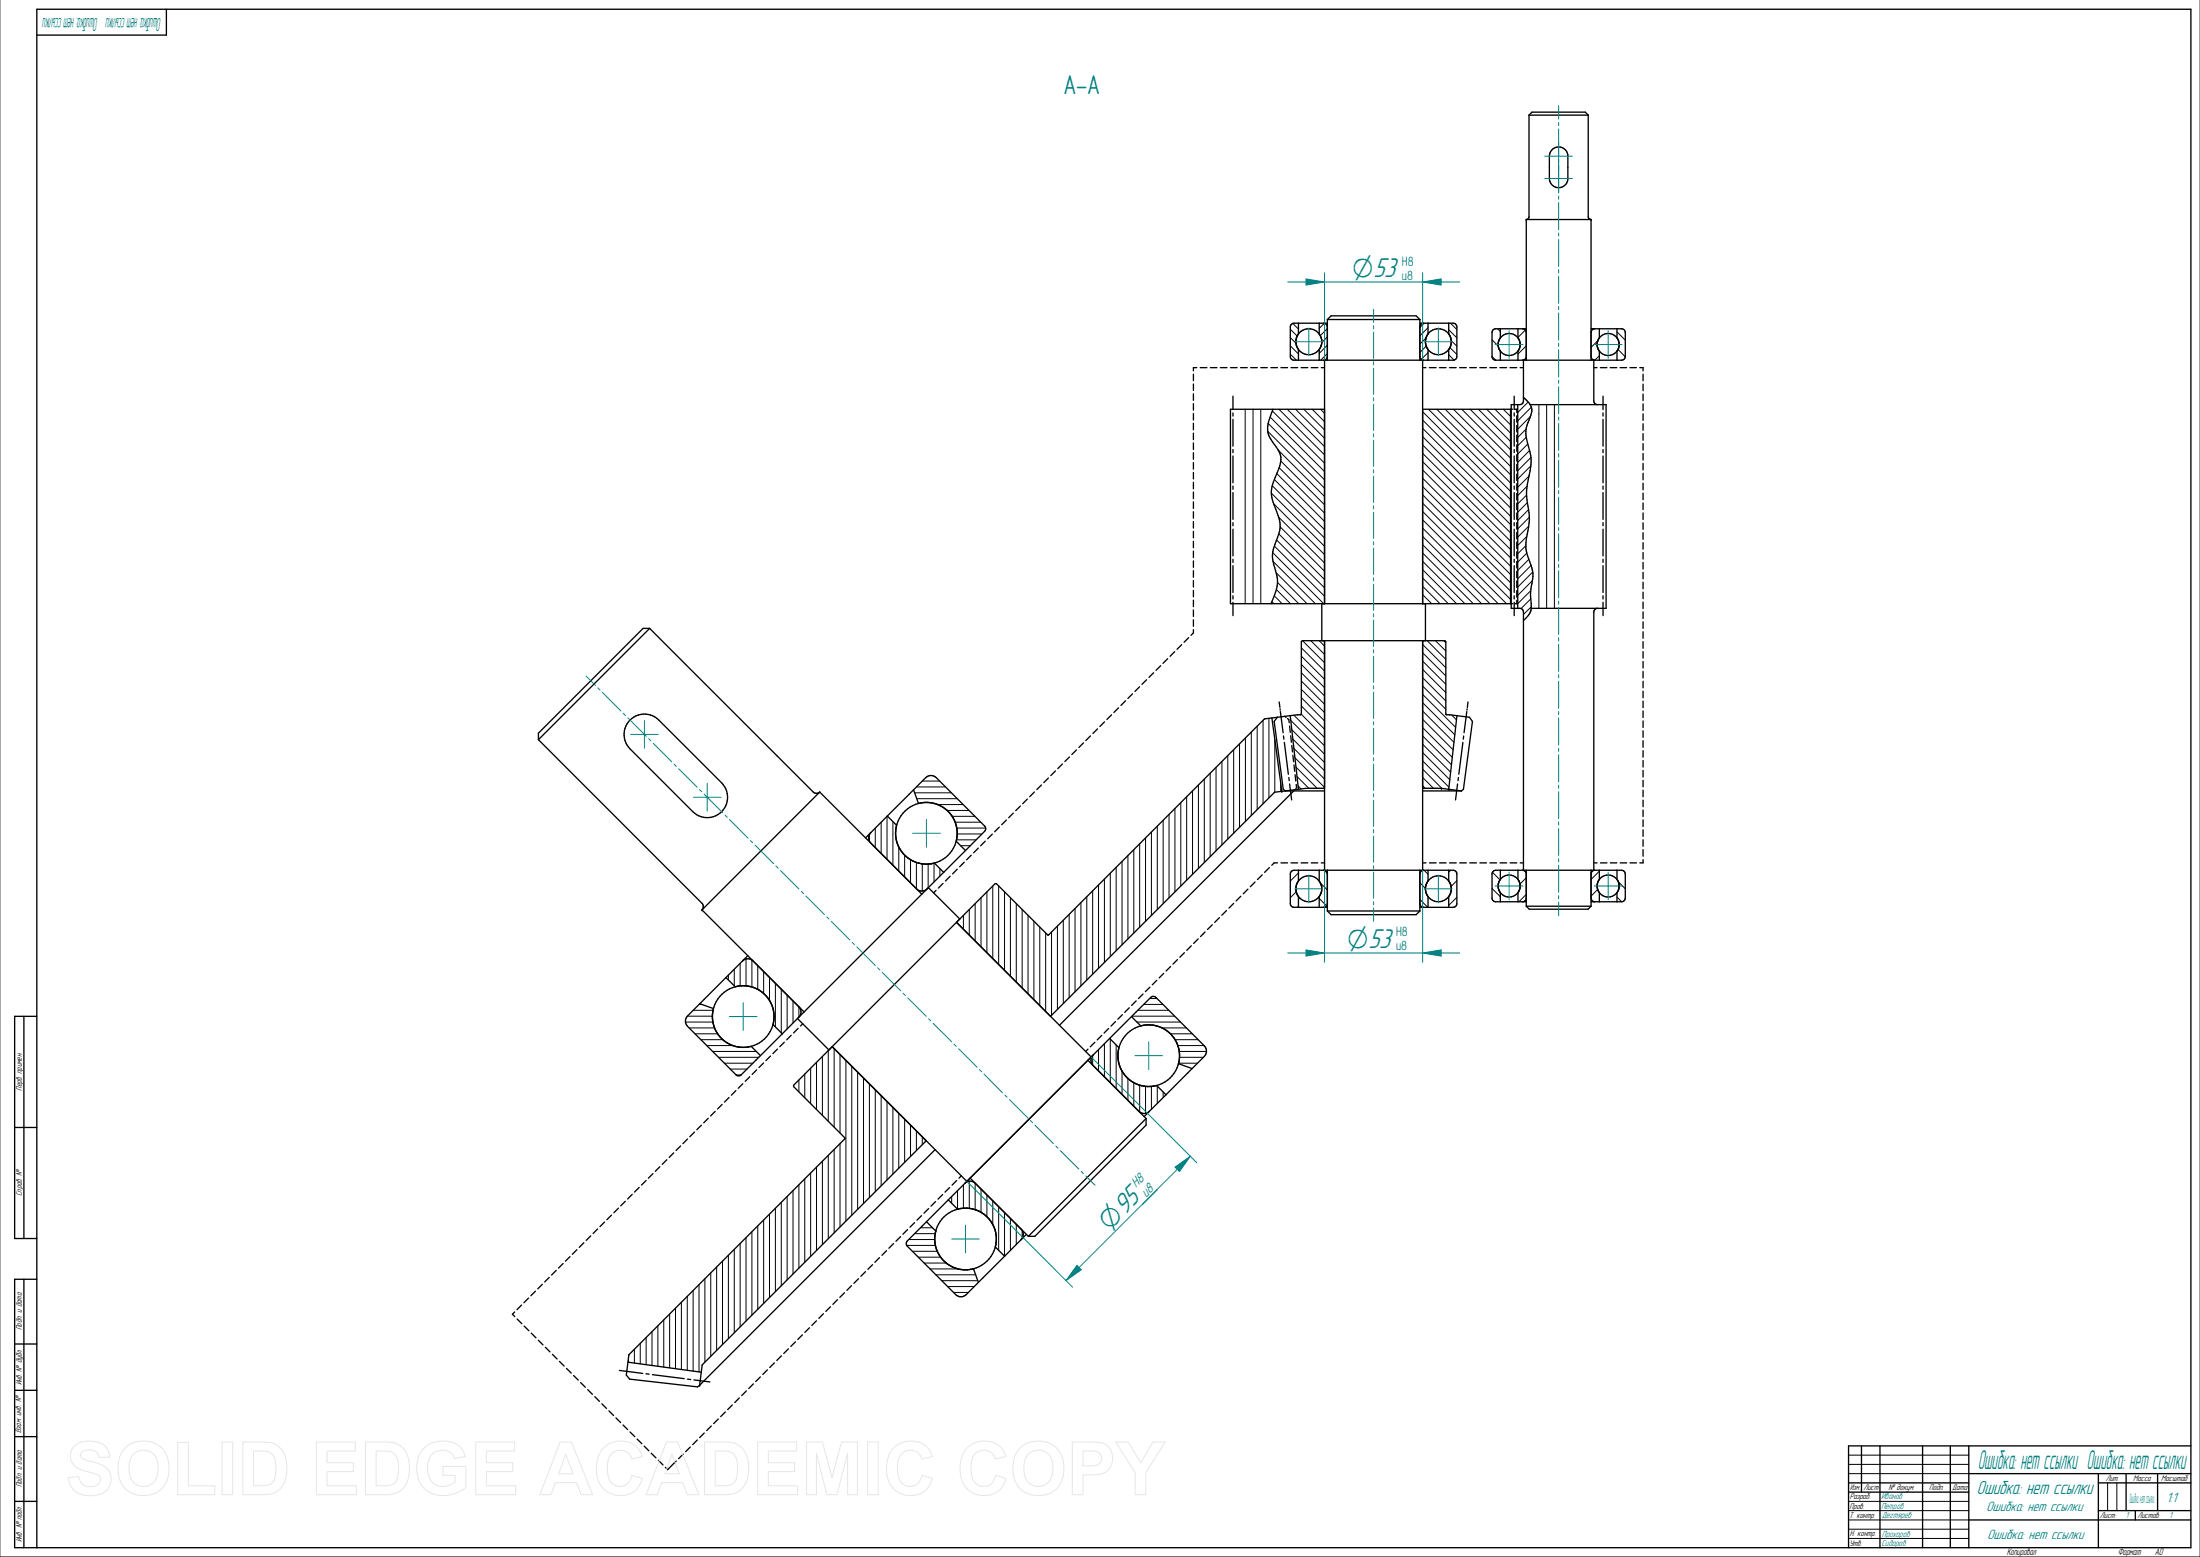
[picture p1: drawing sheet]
<svg xmlns="http://www.w3.org/2000/svg" width="1189mm" height="841mm" viewBox="0 0 1189 841" stroke-linecap="round" stroke-linejoin="round" font-family="sans-serif">
<g fill="none" stroke="#000" stroke-width=".72">
<path d="M90 5v14h-70M826 62l2-1h29l1 1M826 62v55v1l-1 1M826 62h32M858 62v55l1 1 1 1M838 81a5 5 0 0 1 6-1 5 5 0 0 1 3 4v12a5 5 0 0 1-5 5 5 5 0 0 1-5-5v-12zM825 119v76M825 119h35M860 119v76M702 175v5M713 175v5l1 2M715 175h1l1 2"/>
<path d="M717 175h-19l-1 2 1 17 1 1h86l2-1v-17l-1-2h-19M717 173v22M717 173l2-2h46l2 2M717 173h50M767 173v22M769 175h-1l-1 2M772 175v5M783 175v5l1 2M811 178v4a6 6 0 0 0 0 8v5M820 178v4M823 178h1l1 2M825 178h-18l-1 2 1 14 1 1h68l2-1v-14l-1-2h-17"/>
<path d="M862 178h-2v2M864 178v4a6 6 0 0 0 0 8v5M874 178v4l1 2M700 186l1 1M701 187v1M701 188a7 7 0 0 0 6 4 7 7 0 0 0 7-4M701 188l1 1v6M702 180a7 7 0 0 1 11 0M702 180l-2 3 1 4M713 181l1 1M714 182v3M714 187l-1 2v6"/>
<path d="M714 185v2M716 195v131M717 193v1l-2 1M767 193l1 1 1 1M769 195v131M770 185l1 2M771 187v1M771 188l1 1v6M772 180a7 7 0 0 1 12 2M772 180l-2 5M784 182v3M784 187l-1 2v6"/>
<path d="M784 187a7 7 0 0 1-6 5 7 7 0 0 1-7-4M784 185v2M820 182a6 6 0 0 0-9 0 6 6 0 0 0 2 9 6 6 0 0 0 8-3M820 182l1 2M821 184v2M821 188l-1 2v5M821 186v2M823 195v22l-1 1-5 1v110h5l1 2v139M825 193l-1 1-1 1M860 193v1l2 1M861 195v22l1 1 1 1M875 184a6 6 0 0 0-10-3 6 6 0 0 0 0 10 6 6 0 0 0 10-3"/>
<path d="M875 184v2M875 188l-1 2v5M875 186v2M666 214v7M818 214v7M820 219v110M823 215a8 8 0 0 1 4 11 19 19 0 0 0 0 17v1a21 21 0 0 1 0 10 38 38 0 0 0-2 16 43 43 0 0 1 0 23 31 31 0 0 0 3 15v6a41 41 0 0 0-1 15l-1 3-3 3M827 219h41v110h-41M866 214v7M666 223v2M666 227v14M688 221l-3 8v4l1 4 4 5a11 11 0 0 1 0 13 20 20 0 0 0 0 21 18 18 0 0 1-1 18l-1 4a16 16 0 0 0 1 9 21 21 0 0 1-2 19"/>
<path d="M716 221h-51v105h152M769 221h48M816 221v105M818 223v2M818 227v14M819 221h1v2M820 225v3M820 230v3M820 235v4M866 223v2M866 227v14M666 243v2"/>
<path d="M666 246v15M818 243v2M818 246v15M820 240v4M820 246v3M820 251v3M820 256v4M866 243v2M866 246v15M666 263v1M666 266v15M818 263v1"/>
<path d="M818 266v15M820 261v4M820 267v3M820 272v3M820 277v4M866 263v1M866 266v15M666 282v2M666 286v14M818 282v2M818 286v14M820 282v4"/>
<path d="M820 288v3M820 293v3M820 298v4M866 282v2M866 286v14M666 302v2M666 306v14M818 302v2M818 306v14M820 303v4M820 309v3M820 314v3"/>
<path d="M820 319v4M866 302v2M866 306v14M351 339h-3l-57 57v4M351 339l88 89 2 1 2-1M351 339l-60 61M666 322v2M666 325v8M714 326v20M770 326v20M818 322v2M818 325v8"/>
<path d="M820 324v2h-1M863 329h-1l-1 2v139M866 322v2M866 325v8M715 346l1 1M716 346v124M769 346v124M769 346v1M691 379l1 3M793 379v3M291 400l88 88 1 2-1 1M340 389a11 11 0 0 1 16 0l34 34a11 11 0 0 1 0 15 11 11 0 0 1-16 0l-34-34a11 11 0 0 1 0-15z"/>
<path d="M687 388h-4l-116 117h-1l-28-28-109 109v1l27 28-116 117-2 11 2 2 37 4 1-1M687 388l6 39M690 387l-1 3 4 36 2 1M690 387l-3 1M692 383v1M692 384l1 12M694 398v1M694 387l1 1M696 388v1l1 1M697 392v4M697 387l5 39M697 397l1 4"/>
<path d="M787 387l-4 39M787 387h7l2 3-5 36-1 1M787 387l-5-1h-1v-39v-1h-77l-1 1v39l-13 1M791 398v1M793 384l-2 12M793 383v1M694 401l2 17M696 420l1 2M698 403v3M699 408v3M699 413l1 4M700 418v4"/>
<path d="M788 420v2M791 401l-3 17M443 428l55 55M443 428l-64 63M494 427l2 7M496 434a17 17 0 0 0-11 20 17 17 0 0 0 20 12l5 5M498 434a17 17 0 0 1 19 14 17 17 0 0 1-14 19M498 434h-2M500 433l-2 1M501 433a17 17 0 0 1 16 21l5 5M693 427l-4 1-121 121M695 427h-2"/>
<path d="M695 427h21M697 423l1 9M699 427l-126 127M700 426v1M700 424v2M716 426h-10l-11 1M716 425l-1 1M769 426h10M769 425v1M769 427h21M779 426l11 1M788 423l-1 9"/>
<path d="M471 450l-3 3M471 450a4 4 0 0 0 0 5M480 441l5 5a17 17 0 0 0 17 21M480 441l20-21a4 4 0 0 1 6 0l26 26 1 1-1 2-22 22M480 441l-9 9M510 471l-9 9a4 4 0 0 1-6 0M700 479v2M701 477l-1 2M702 476a7 7 0 0 1 11 0M702 470v6l-2 3M713 470v6l1 1M713 477l1 2"/>
<path d="M714 478v1M714 479v2M715 470l2 1v1M717 470v22M767 470v22M769 470h-1l-1 2M770 479v2M771 478l-1 1M771 477a7 7 0 0 1 7-4 7 7 0 0 1 6 6M772 470v6l-2 3M783 470v6l1 3M784 479v2"/>
<path d="M811 470v5a6 6 0 0 0 0 7v5M820 470v5l1 3M821 480v1M821 478v2M821 478a6 6 0 0 0-8-5 6 6 0 0 0-2 10 6 6 0 0 0 10-2M823 470l1 1 1 1M825 470v20M860 470v20M862 470h-1l-1 2M864 470v5a6 6 0 0 0 0 7v5M874 470v5l1 3M875 480l-1 2v5"/>
<path d="M875 478v2M875 478a6 6 0 0 0-9-4 6 6 0 0 0 0 10 6 6 0 0 0 9-4M379 491l56 56M498 483l-67 67 17 17M498 483l4-4 17 17M517 498l73 73M517 498v1M700 481l2 3M702 484v6M714 483a7 7 0 0 1-12 1M714 481l-1 3v6M714 481v1"/>
<path d="M717 490h-19l-1-2 1-17 1-1h87l1 2v16l-1 2h-19M717 488l-1 2h-1M717 492l2 2h46l2-2M717 492h50M767 488l1 2h1M770 481l1 1M770 481l2 3M771 483l1 1M772 484v6M784 481l-1 3v6M784 481a7 7 0 0 1-5 6 7 7 0 0 1-7-3M821 481l-1 1v5"/>
<path d="M825 490l1 1h32l2-1M825 487h-18l-1-2v-13l1-2h69l2 1v14l-1 2h-17M825 485l-1 1-1 1M825 490h35M860 485v1l2 1M401 519a4 4 0 0 1 6 0l25 25a4 4 0 0 1 0 5l-9 9M404 516l-32 33a4 4 0 0 0 0 5l27 27h2l22-23M392 528l5 5 5-1 5 1M399 533a17 17 0 0 0-14 15 17 17 0 0 0 11 17M401 532l6 1 5 3M409 534a17 17 0 0 1 9 18 17 17 0 0 1-16 14M413 537a17 17 0 0 1 5 16l5 5"/>
<path d="M13 549v120M20 549h-12v120h12M378 542l8 3a17 17 0 0 0 7 18M567 549h1M611 549l5 5h6l6 1M620 554a17 17 0 0 0-16 13 17 17 0 0 0 10 18M621 554a17 17 0 0 1 16 14 17 17 0 0 1-12 18M629 556a17 17 0 0 1 8 19M394 564l7 2M397 565l6 1 3-1 5 5M449 566h1M450 565l72 73"/>
<path d="M588 573l31 31M591 570l-70 69M591 570a4 4 0 0 0 0 6M600 561l5 5a17 17 0 0 0 5 17M600 561l22-22 2-1 27 27a4 4 0 0 1 0 6l-21 20M600 561l-9 9M637 575h.1M637 575l7 2M611 583a17 17 0 0 0 12 4M615 586l5 1 5-1M625 586l5 5M630 591l-9 9"/>
<path d="M8 609h12M500 617l-120 120-2 11M500 616v1M501 616l-1 1M615 600a4 4 0 0 0 6 0M619 604v4l-60 60h-3M619 604l-63 64M621 600l-3 3M505 621l-127 127M521 639a4 4 0 0 1 6 0M521 639l-9 9M524 636l32 32"/>
<path d="M501 660l5 5-1 5M512 648l5 5h6l5 1M512 648l-22 22v2l26 27a4 4 0 0 0 6 0l21-20M519 653a17 17 0 0 0-14 13 17 17 0 0 0 8 18M521 653h5l5 2M529 654a17 17 0 0 1 9 17 17 17 0 0 1-12 14M532 656a17 17 0 0 1 6 18l5 5M505 671a17 17 0 0 0 16 15M552 664a4 4 0 0 1 0 6M552 670l-9 9M555 667l-3 3M13 691v145"/>
<path d="M20 691h-12v145h1176v-831h-1164v831M514 684l7 2 5-1M526 685l-3 1M526 685l3 8M8 726h12M339 736l40 5M8 751h12M335 740h1M337 740v1M337 741l10 1M349 742h2M353 743l17 2"/>
<path d="M372 745h1M375 745l9 1M8 776h12M1006 781v25M1016 781v55M1039 781v55M1054 781v55M1064 781v55M1064 796h120M1134 796v40M1149 796v20M1166 796v20"/>
<path d="M1184 781h-185v55M8 811h12M999 801h65M999 806h65M1134 801h50M1134 816h50M1154 816v5M1064 821h120"/>
</g>
<g fill="none" stroke="#000" stroke-width=".54">
<path d="M697 178l4 4M699 175l3 3M716 175l-3 2M717 178l-4 3M770 175l-3 2M772 177l-5 4M783 178l4 4M784 175l3 3M809 178l2 1M824 178l-4 4M874 179l4 5M697 182l3 3"/>
<path d="M697 187l5 4M697 191l4 4M717 182l-3 3M717 186l-4 5M717 191l-3 4M771 183l-4 3M771 187l-4 3M772 190l-4 4M783 192l3 3M784 188l3 3M784 184l3 3M806 184l4 3"/>
<path d="M806 193l2 2M825 187l-5 4M863 184l-3 4M864 192l-2 3M874 189l4 4M824 215h-1M826 217l-6 6M828 220l-8 7M832 219v110M836 219v110M840 219v110M673 221v105"/>
<path d="M677 221v105M681 221v105M685 233l31 31M685 229l31 30M686 225l30 30M688 222l28 28M691 221l25 25M696 221l20 20M700 221l16 16M705 221l11 11M709 221l7 7M714 221l2 2"/>
<path d="M769 222l47 48M769 227l47 47M769 231l47 48M769 236l47 47M772 221l44 44M776 221l40 40M781 221l35 35M785 221l31 31M790 221l26 26M794 221l22 22M799 221l17 17M803 221l13 13"/>
<path d="M808 221l8 8M812 221l4 4M825 232l-5 4M825 236l-5 5M826 240l-6 5M827 225l-7 7M689 259l27 27M690 256l26 26M691 243l25 25M691 253l25 24M692 249l24 24M769 240l47 48"/>
<path d="M769 245l47 47M769 249l47 48M769 254l47 47M769 258l47 48M826 257l-6 6M827 243l-7 7M827 252l-7 7M827 247l-7 7M687 266l29 29M688 262l28 29M688 272l28 28M691 279l25 25"/>
<path d="M769 263l47 47M769 267l47 48M769 272l47 47M769 276l47 48M825 267l-5 5M825 263l-5 5M825 271l-5 6M826 275l-6 6M826 279l-6 7M688 298l27 28M689 295l27 27M690 292l26 26"/>
<path d="M691 288l25 25M692 285l24 24M769 281l45 45M769 285l41 41M769 290l36 36M769 294l32 32M769 299l27 27M825 295l-5 4M825 290l-5 5M825 299l-5 5M826 284l-6 6M688 303l23 23"/>
<path d="M690 309l16 17M690 318l7 8M690 315l12 11M769 303l23 23M769 308l18 18M769 312l14 14M769 317l9 9M826 302l-6 6M827 319l-7 7M827 305l-7 8M828 314l-8 8M828 309l-8 8"/>
<path d="M687 325l1 1M689 322l4 4M769 321l5 5M769 326h.1M827 324l-5 5M827 328l-4 4M703 359l13 12M703 350l13 12M703 354l13 13M704 346l12 12M708 346l8 7M713 346l3 3"/>
<path d="M769 348l12 13M769 353l12 12M769 357l12 13M771 346l10 10M776 346l5 6M780 346l1 1M703 363l13 13M703 368l13 12M703 372l13 13M703 377l13 12M769 362l12 12M769 366l12 13"/>
<path d="M769 371l12 12M769 375l18 18M769 380l17 17M673 399v45M676 395v45M679 392v45M683 389v45M686 388v43M689 399v29M698 389l18 18M698 394l18 18M699 399l17 17"/>
<path d="M699 386l17 17M703 386l13 12M703 381l13 13M769 384l17 17M769 389l16 16M769 393l16 16M769 398l15 15M784 386l3 3M654 418v45M657 414v46M660 411v45M663 408v45"/>
<path d="M667 405v45M670 402v45M699 404l17 17M700 409l16 16M700 414l12 12M701 419l6 7M769 402l15 15M769 406l14 15M769 411l14 14M769 415l10 11M769 420l6 6M494 428h20"/>
<path d="M495 425h16M495 431h22M498 422h10M507 435h13M512 438h12M632 440v45M635 437v45M638 434v45M641 430v45M644 427v45M648 424v45M651 421v45"/>
<path d="M692 423v5M701 424l2 2M707 426h7M769 424l1 2M770 426h7M470 451v3M473 447v11M476 444v17M479 441v23M483 444v23M486 457v14M515 441h12"/>
<path d="M516 444h14M517 454h10M517 447h16M517 450h14M519 457h5M613 459v45M616 456v45M619 453v45M622 449v45M625 446v45M629 443v45M489 462v12"/>
<path d="M492 464v13M495 466v14M498 467v14M502 467v13M505 466v10M508 469v4M536 479v39M540 479v42M594 478v45M597 475v45M600 472v45M603 468v46"/>
<path d="M606 465v45M610 462v45M702 472l-5 4M714 477l3 4M716 470l1 2M767 477l3 3M770 470l2 2M784 470l-1 1M787 476l-3 3M806 480l5 4M807 471l4 4M825 474l-4 4"/>
<path d="M864 471l-4 4M875 476l3 4M517 498v1M521 494v8M524 491v14M527 488v20M530 485v26M533 482v33M543 482v42M546 485v42M549 488v42M552 491v43"/>
<path d="M556 494v43M559 498v42M575 497v45M578 494v45M581 491v45M584 488v45M587 484v45M590 481v45M700 482l-3 3M702 489l-1 1M713 485l4 4M767 486l5 4"/>
<path d="M787 485l-4 4M825 483l-4 4M863 480l-3 4M874 485l2 2M403 518v15M406 519v14M562 501v42M565 504v42M568 503v45M571 500v45M394 527v2M397 524v8"/>
<path d="M400 520v13M409 522v12M413 525v12M416 528v12M419 531v24M422 534v24M425 538v18M621 539h4M370 552h15M371 549h14M372 555h14M375 546h10"/>
<path d="M376 558h12M378 543h1M429 541v12M432 544v5M612 549h23M614 552h24M615 546h17M618 543h10M628 555h13M633 558h11M379 562h12M382 565h14"/>
<path d="M385 568h24M388 571h22M391 574h16M395 577h9M438 577v19M441 574v25M444 571v31M448 567v39M451 566v43M454 570v42M457 573v87M460 576v80"/>
<path d="M463 579v74M590 570v5M594 567v11M597 564v18M600 561v24M603 564v24M606 579v12M635 562h12M636 565h15M637 574h10M637 568h15M637 571h13"/>
<path d="M398 581h2M432 583v7M435 580v13M467 582v68M470 585v62M473 589v55M476 592v49M479 595v42M483 598v36M610 583v11M613 585v13M616 586v15"/>
<path d="M619 587v14M622 587v12M625 587v9M629 590v3M454 618v45M486 601v30M489 605v23M492 608v17M495 611v10M498 614v4M432 640v45M435 637v45"/>
<path d="M438 634v45M441 630v45M444 627v45M448 624v45M451 621v45M521 640v13M524 638v15M527 639v14M413 659v45M416 656v45M419 653v45M422 649v45"/>
<path d="M425 646v45M429 643v45M514 646v4M517 643v10M530 642v13M533 645v12M536 649v12M540 652v23M543 655v24M546 658v17M394 678v45M397 675v45"/>
<path d="M400 672v45M403 668v46M406 665v45M409 662v45M490 673h16M491 670h14M493 676h14M494 666h11M496 679h12M497 663h7M501 660h.1M549 661v11"/>
<path d="M552 665v4M375 697v44M378 694v47M381 691v45M384 688v45M387 684v45M390 681v45M499 682h12M503 685h15M506 689h21M509 692h19M512 695h14"/>
<path d="M515 698h8M526 685h.1M352 719v19M356 716v22M359 713v25M362 710v29M365 707v32M368 703v37M371 700v40M340 733v3M343 729v7M346 726v11"/>
<path d="M349 722v15M999 786h65M999 791h65M999 796h65M999 811h65M999 816h65M1139 801v15M1144 801v15M999 821h65M999 826h65M999 831h65M0 841h1189"/>
</g>
<g fill="#000">
<circle cx="825" cy="119" r=".4"/>
<circle cx="860" cy="119" r=".4"/>
<circle cx="693" cy="427" r=".4"/>
<circle cx="779" cy="426" r=".4"/>
<circle cx="783" cy="426" r=".4"/>
<circle cx="379" cy="491" r=".4"/>
<circle cx="506" cy="665" r=".4"/>
<circle cx="526" cy="685" r=".4"/>
<circle cx="378" cy="748" r=".4"/>
</g>
<g fill="#fff">
<path d="M575 41h20v10h-20z" fill-rule="evenodd"/>
<path d="M575 41h20v10h-20z" fill-rule="evenodd"/>
</g>
<g fill="none" stroke="#008080" stroke-width=".54">
<path d="M842 57v7M842 66v2M842 70v34M835 84h15M835 96h15M842 106v2M842 109v15M842 126v2M842 129v15M706 151l10 1-10 2zM716 147v48M769 147v48"/>
<path d="M842 146v1M842 149v15M707 177v15M742 167v7M742 176v2M742 179v15M777 177v15M816 179v15M842 166v1M842 169v15M869 179v15M700 185h15"/>
<path d="M742 195v2M742 199v14M770 185h15M808 186h15M842 185v2M842 189v15M862 186h15M742 215v2M742 218v14M842 205v2M842 209v14M742 234v2"/>
<path d="M742 238v14M842 225v2M842 229v14M742 254v1M742 257v14M842 245v2M842 249v14M742 273v2M742 277v14M842 265v2M842 269v14M742 293v1"/>
<path d="M742 296v14M842 285v2M842 288v15M742 312v2M742 316v14M842 305v1M842 308v15M742 332v1M742 335v14M842 325v1M842 328v15M742 351v2"/>
<path d="M742 354v15M842 345v1M842 348v15M317 365l5 5M323 372l1 1M326 374l9 10M742 370v2M742 374v14M842 364v2M842 368v15M337 385l1 1M339 388l10 10"/>
<path d="M341 397h15M348 389v15M351 399l1 1M742 390v2M742 393v14M842 384v2M842 388v14M353 401l10 10M364 413l2 1M367 415l10 10M742 409v2M742 413v14"/>
<path d="M842 404v2M842 408v14M375 431h15M378 427l1 1M380 429l11 10M382 423v15M742 429v1M742 432v14M842 424v2M842 428v14M392 440l1 1M394 443l10 10"/>
<path d="M406 454l1 1M408 456l10 10M493 450h15M501 443v15M742 448v2M742 452v14M842 444v2M842 448v14M419 468l1 1M422 470l10 10M707 473v15M742 468v1"/>
<path d="M742 471v14M777 473v15M808 479h15M816 471v15M842 464v2M842 467v15M862 479h15M869 471v15M433 481l1 2M435 484l11 10M447 495l1 1M449 498l10 10"/>
<path d="M700 480h15M742 487v2M742 491v7M770 480h15M842 484v1M842 487v8M461 509l1 1M463 511l10 11M474 523l1 1M477 525l10 10M488 536l1 2M491 539l10 10"/>
<path d="M394 549h15M402 542v15M502 550l1 1M504 553l10 10M516 564l1 1M518 566l10 10M529 578l1 1M613 570h15M621 563v15M532 580l10 10M543 592l1 1M546 594l9 10"/>
<path d="M557 605l1 1M559 608l10 10M571 619l1 1M573 621l10 10M584 633l1 1M587 635l5 5M514 669h15M522 662v15"/>
</g>
<g fill="none" stroke="#000" stroke-width=".72">
<path d="M647 199h-2v1M649 199h3M654 199h4M659 199h4M665 199h4M670 199h4M676 199h3M681 199h4M687 199h3M692 199h4M698 199h3M703 199h4"/>
<path d="M709 199h3M714 199h2M769 199h2M772 199h4M778 199h3M783 199h4M789 199h3M794 199h4M800 199h3M805 199h4M811 199h3M816 199h4"/>
<path d="M821 199h2M861 199h2M865 199h3M870 199h4M875 199h4M881 199h3M886 199h2v1M645 202v4M645 207v4M645 213v3M645 218v4M888 202v4"/>
<path d="M888 208v3M888 213v3M888 218v4M645 223v4M645 229v3M645 234v3M645 239v4M888 224v3M888 229v3M888 234v4M888 240v3M645 245v3"/>
<path d="M645 250v3M645 255v4M888 245v3M888 250v4M888 256v3M645 261v3M645 266v3M645 271v4M645 276v4M888 261v4M888 266v4M888 272v3"/>
<path d="M888 277v4M645 282v3M645 287v4M645 292v4M645 298v3M888 282v4M888 288v3M888 293v4M888 298v4M645 303v3M645 308v4M645 314v3"/>
<path d="M645 319v3M888 304v3M888 309v4M888 314v4M888 320v3M645 324v4M645 329v4M645 335v3M888 325v4M888 331v3M888 336v3M627 360l-2 2"/>
<path d="M631 356l-3 2M635 352l-3 2M639 348l-3 3M642 344l-2 3M645 340v2l-1 1M888 341v4M888 347v3M888 352v3M888 357v4M608 379l-2 2M612 375l-2 2M616 371l-3 2"/>
<path d="M620 367l-3 3M623 363l-2 3M888 363v3M888 368v4M888 373v4M888 379v3M589 398l-2 2M593 394l-2 2M597 390l-3 2M601 386l-3 3M604 382l-2 3M888 384v4"/>
<path d="M888 389v4M888 395v3M570 416l-2 3M574 413l-2 2M578 409l-3 2M582 405l-3 3M586 401l-3 3M888 400v4M888 405v4M888 411v3M888 416v4M548 439l-3 3"/>
<path d="M551 435l-2 3M555 432l-2 2M559 428l-3 2M563 424l-3 3M567 420l-3 3M888 422v3M888 427v3M888 432v4M888 438v3M529 458l-3 3M532 454l-2 3M536 451l-2 2"/>
<path d="M540 447l-2 2M544 443l-3 2M888 443v3M888 448v4M888 454v3M888 459v3M510 477l-3 3M513 473l-2 3M517 470l-2 2M521 466l-2 2M525 462l-3 2M678 476l-2 3"/>
<path d="M682 473l-2 2M686 469l-3 2M690 466h-1l-2 1M692 466h4M698 466h3M703 466h4M709 466h3M714 466h2M769 466h2M772 466h4M778 466h3M783 466h4"/>
<path d="M789 466h3M794 466h4M800 466h3M805 466h4M811 466h3M816 466h4M822 466h1M861 466h2M865 466h3M870 466h4M876 466h3M881 466h3"/>
<path d="M888 464v2h-2M506 481l-1 1M655 500l-2 2M659 496l-3 2M663 492l-3 2M667 488l-3 3M671 484l-3 3M674 480l-2 3M636 518l-2 3M640 515l-2 2M644 511l-3 2M647 507l-2 3"/>
<path d="M651 503l-2 3M618 537l-3 2M621 533l-2 3M625 530l-2 2M629 526l-3 2M633 522l-3 3M428 559l-3 3M431 555l-2 3M434 553l-1 1M595 559l-2 3M599 556l-2 2M603 552l-3 2"/>
<path d="M607 548l-3 3M610 544l-2 3M614 541l-2 2M409 578l-3 2M413 574l-3 3M416 570l-2 3M420 567l-2 2M424 563l-3 2M588 567l-1 1M592 563l-3 2M390 597l-2 2M394 593l-3 2"/>
<path d="M398 589l-3 3M401 585l-2 3M405 582l-2 2M368 619l-3 2M372 615l-3 3M375 612l-2 2M379 608l-2 2M383 604l-3 3M386 600l-2 3M349 638l-2 2M353 634l-3 2M357 630l-3 3"/>
<path d="M360 626l-2 3M364 623l-2 2M517 638l-3 2M519 635l-1 1M330 656l-2 3M334 653l-2 2M338 649l-3 2M342 645l-3 3M345 641l-2 3M498 657l-2 2M502 653l-3 2M506 649l-3 3"/>
<path d="M509 645l-2 3M513 641l-2 3M308 679l-2 2M312 675l-3 3M316 671l-3 3M319 668l-2 2M323 664l-2 2M327 660l-3 3M475 679l-2 3M479 676l-2 2M483 672l-3 2M487 668l-3 2"/>
<path d="M490 664l-2 3M494 660l-2 3M289 697l-2 3M293 694l-2 2M297 690l-3 2M301 686l-3 3M304 682l-2 3M456 698l-2 3M460 694l-2 3M464 691l-3 2M468 687l-3 2M472 683l-3 3"/>
<path d="M278 709l-1 1 1 1M279 712l3 3M282 705l-3 2M283 716l3 3M286 701l-3 3M437 717l-2 3M441 713l-2 3M445 710l-2 2M449 706l-3 2M453 702l-3 3M287 720l3 3M291 724l2 2"/>
<path d="M295 728l2 2M299 732l2 2M302 735l3 3M306 739l3 3M415 740l-3 2M418 736l-2 3M422 732l-2 3M426 729l-2 2M430 725l-3 2M434 721l-3 3M310 743l3 2M314 747l2 2"/>
<path d="M318 751l2 2M321 754l3 3M325 758l3 3M396 759l-3 2M400 755l-3 3M403 751l-2 3M407 748l-2 2M411 744l-3 2M329 762l3 3M333 766l2 2M337 770l2 2M340 774l3 2"/>
<path d="M344 777l3 3M377 778l-3 2M381 774l-3 3M384 770l-2 3M388 766l-2 3M392 763l-3 2M348 781l3 3M352 785l2 2M356 789l2 2M365 789l-4 5-1-1M369 785l-2 3M373 782l-2 2"/>
</g>
<path d="M706 151l10 1-10 2z" fill="#008080"/>
<path d="M769 152l10-1v3z" fill="none" stroke="#008080" stroke-width=".54"/>
<path d="M769 152l10-1v3z" fill="#008080"/>
<path d="M696 152h93M716 470v50M769 470v50M706 513l10 2-10 1z" fill="none" stroke="#008080" stroke-width=".54"/>
<path d="M706 513l10 2-10 1z" fill="#008080"/>
<path d="M769 515l10-2v3z" fill="none" stroke="#008080" stroke-width=".54"/>
<path d="M769 515l10-2v3z" fill="#008080"/>
<path d="M696 515h93M590 571l57 57M522 638l58 57M582 683l2 3-8 6z" fill="none" stroke="#008080" stroke-width=".54"/>
<path d="M590 571l-68 67" fill="none" stroke="#000" stroke-width=".72"/>
<path d="M582 683l2 3-8 6z" fill="#008080"/>
<path d="M635 630l8-5-6 8z" fill="none" stroke="#008080" stroke-width=".54"/>
<path d="M635 630l8-5-6 8z" fill="#008080"/>
<path d="M643 625l-67 67M625 643l-7 7" fill="none" stroke="#008080" stroke-width=".54"/>
<g fill="none" stroke="#e6e6e6" stroke-width=".54">
<path d="M96 779h6v24h14v4h-20zM120 779h6v28h-6zM131 779h11a12 12 0 0 1 13 13 12 12 0 0 1-11 15h-13zM171 779h21v5h-15v6h14v5h-14v8h16v4h-22zM197 779h11a12 12 0 0 1 13 13 12 12 0 0 1-11 15h-13zM257 779h21v5h-15v6h14v5h-14v8h16v4h-22zM303 779h6l11 28h-6l-2-6h-12l-2 6h-6zM360 779h6l12 28h-7l-2-6h-11l-3 6h-6zM381 779h10a12 12 0 0 1 14 13 12 12 0 0 1-12 15h-12zM409 779h21v5h-15v6h14v5h-14v8h16v4h-22zM436 779h8l6 19 5-19h8v28h-5v-22l-6 22h-5l-6-22v22h-5zM469 779h6v28h-6z"/>
<path d="M579 779h10a11 11 0 0 1 11 4 9 9 0 0 1 0 10 9 9 0 0 1-10 4h-5v10h-6zM603 779h7l6 11 7-11h7l-11 16v12h-6v-12zM40 781a13 13 0 0 1 18 2l1 4h-5a6 6 0 0 0-5-4 6 6 0 0 0-5 3v1l2 2a20 20 0 0 1 13 6 9 9 0 0 1-1 9 9 9 0 0 1-8 4 11 11 0 0 1-13-10h6a6 6 0 0 0 5 5 6 6 0 0 0 6-3v-2a11 11 0 0 0-8-3 8 8 0 0 1-7-5 8 8 0 0 1 1-9zM68 782a14 14 0 0 1 17-2 14 14 0 0 1 6 17 14 14 0 0 1-17 11 14 14 0 0 1-10-17l1-5zM72 785a8 8 0 0 1 10-1 8 8 0 0 1 3 9 8 8 0 0 1-3 9 8 8 0 0 1-10-2 13 13 0 0 1 0-15zM137 784h3a7 7 0 0 1 9 4 14 14 0 0 1-3 14h-3l-6 1zM203 784h3a7 7 0 0 1 9 4 14 14 0 0 1-3 14h-2l-7 1zM229 782a15 15 0 0 1 21 1l1 4-5 1a8 8 0 0 0-10-4 8 8 0 0 0-5 9 9 9 0 0 0 5 9 9 9 0 0 0 10-2v-3h-7v-5h13v11a17 17 0 0 1-24-1 17 17 0 0 1 1-20zM306 786l4 10h-8zM326 782a12 12 0 0 1 21 5l-6 1a7 7 0 0 0-7-5 7 7 0 0 0-6 8v2a8 8 0 0 0 6 10h3l2-2 3-4 5 2a13 13 0 0 1-14 9 13 13 0 0 1-11-13v-4a14 14 0 0 1 4-9zM363 786l4 10h-8zM387 784h2a7 7 0 0 1 9 4 14 14 0 0 1-2 14h-3l-6 1z"/>
<path d="M483 782a12 12 0 0 1 21 5l-6 1a7 7 0 0 0-8-5 7 7 0 0 0-5 8v2a8 8 0 0 0 6 10h3l2-2 2-4 6 2a13 13 0 0 1-14 9 13 13 0 0 1-11-13v-4a14 14 0 0 1 4-9zM522 782a12 12 0 0 1 22 5l-6 1a7 7 0 0 0-8-5 7 7 0 0 0-5 8v2a8 8 0 0 0 6 10h3l2-2 2-4 6 2a13 13 0 0 1-15 9 13 13 0 0 1-10-13v-4a14 14 0 0 1 3-9zM551 782a14 14 0 0 1 18-2 14 14 0 0 1 6 17 14 14 0 0 1-17 11 14 14 0 0 1-10-17l1-5zM556 785a8 8 0 0 1 9-1 8 8 0 0 1 4 9 8 8 0 0 1-4 9 8 8 0 0 1-10-2 13 13 0 0 1 1-15zM585 784h3a6 6 0 0 1 7 3 5 5 0 0 1-6 5h-4z"/>
</g>
<g font-size="15.5" fill="#008080">
<text x="731" y="150">O53</text>
<text x="728" y="512">O53</text>
<text x="600" y="665" transform="rotate(-45 600 665)">O95</text>
</g>
<text font-size="13.4" fill="#008080" x="1069" y="793">Ошибка: нет ссылки Ошибка: нет ссылки</text>
<text font-size="13.2" fill="#008080" x="575" y="51">А-А</text>
<text font-size="9.6" fill="#008080" x="1068" y="807">Ошибка: нет ссылки</text>
<text font-size="9.3" fill="#008080" x="87" y="10" transform="rotate(180 87 10)">Ошибка: нет ссылки Ошибка: нет ссылки</text>
<g font-size="7" fill="#008080">
<text x="614" y="642" transform="rotate(-45 614 642)">H8</text>
<text x="619" y="647" transform="rotate(-45 619 647)">u8</text>
<text x="1171" y="811">1:1</text>
<text x="1074" y="816">Ошибка: нет ссылки</text>
<text x="1074" y="831">Ошибка: нет ссылки</text>
</g>
<g font-size="6.6" fill="#008080">
<text x="758" y="144">H8</text>
<text x="758" y="151">u8</text>
<text x="754" y="506">H8</text>
<text x="754" y="513">u8</text>
<text x="1151" y="812">Ошибка: нет ссылки</text>
</g>
<g font-size="4.8">
<text x="1084" y="840">Копировал</text>
<text x="1144" y="840">Формат</text>
<text x="1164" y="840">A0</text>
</g>
<g font-size="4.5" fill="#008080">
<text x="1017" y="810">Иванов</text>
<text x="1017" y="815">Петров</text>
<text x="1017" y="820">Дегтярев</text>
<text x="1149" y="820">1</text>
<text x="1172" y="820">1</text>
<text x="1017" y="830">Прохоров</text>
<text x="1017" y="835">Сидоров</text>
</g>
<g font-size="4.2">
<text x="12" y="589" transform="rotate(-90 12 589)">Перв. примен.</text>
<text x="12" y="646" transform="rotate(-90 12 646)">Справ. №</text>
<text x="12" y="718" transform="rotate(-90 12 718)">Подп. и дата</text>
<text x="12" y="748" transform="rotate(-90 12 748)">Инв. № дубл.</text>
<text x="11" y="774" transform="rotate(-90 11 774)">Взам. инв. №</text>
<text x="12" y="803" transform="rotate(-90 12 803)">Подп. и дата</text>
<text x="1138" y="800">Лит.</text>
<text x="1153" y="800">Масса</text>
<text x="1168" y="800">Масштаб</text>
<text x="1000" y="810">Разраб.</text>
<text x="1007" y="805">Лист</text>
<text x="1020" y="805">№ докум.</text>
<text x="1043" y="805">Подп.</text>
<text x="1055" y="805">Дата</text>
<text x="1000" y="815">Пров.</text>
<text x="999" y="820">Т. контр.</text>
<text x="1135" y="820">Лист:</text>
<text x="1155" y="820">Листов:</text>
<text x="12" y="833" transform="rotate(-90 12 833)">Инв. № подл.</text>
<text x="1000" y="830">Н. контр.</text>
<text x="999" y="835">Утв.</text>
</g>
<text font-size="4.1" x="1000" y="805">Изм.</text>
</svg>
